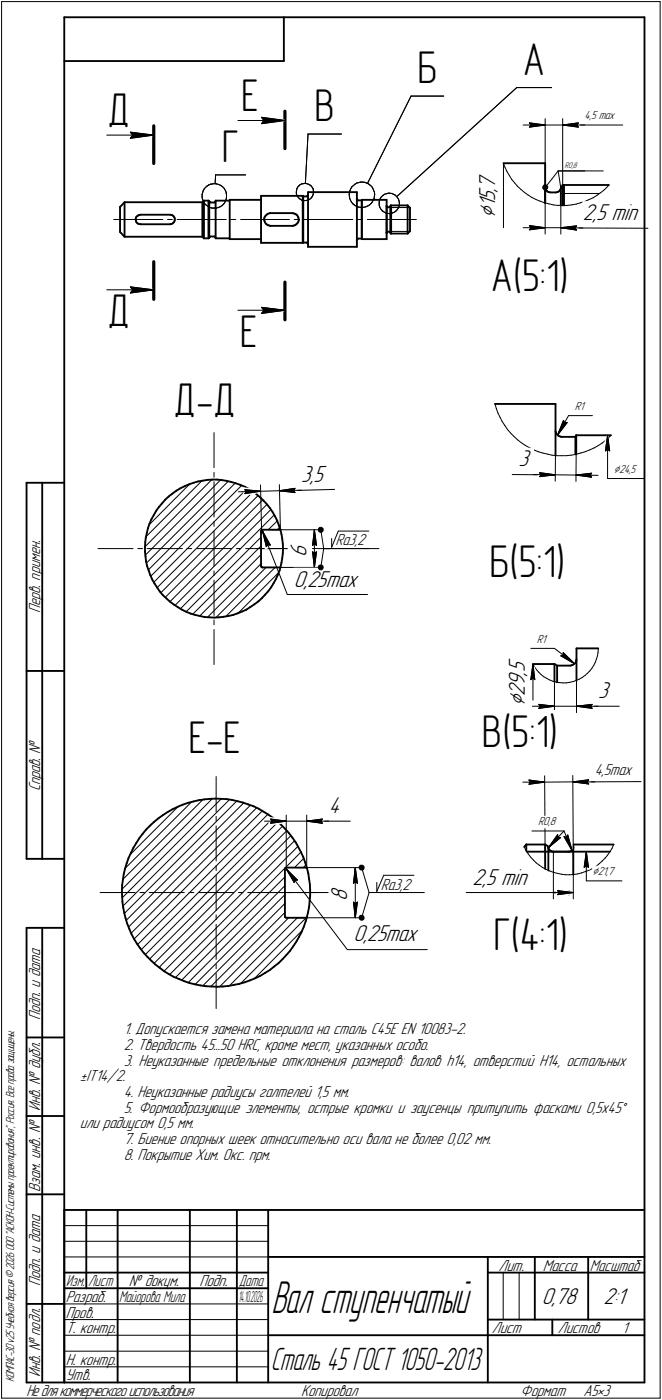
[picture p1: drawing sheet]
<svg xmlns="http://www.w3.org/2000/svg" width="211mm" height="447mm" viewBox="0 0 211 447" stroke-linecap="round" stroke-linejoin="round" font-family="sans-serif">
<g fill="#fff" stroke="#fff" stroke-width=".32">
<path d="M0 0h211.1v446.6h-211.1z"/>
<path d="M34.2 28.4h7.2v14.7h-7.2z"/>
<path d="M34.2 92.5h7.2v14.8h-7.2z"/>
<path d="M41.1 41.6l6.1 .8 1.8 .7-1.8 .8-6.1 .8z"/>
<path d="M41.1 90.9l6.1 .9 1.8 .7-1.8 .7-6.1 .9z"/>
<path d="M76.9 23.7h5.5v14.7h-5.5z"/>
<path d="M76.5 99h5.5v14.8h-5.5z"/>
<path d="M82.9 36.9l6.2 .8 1.7 .7-1.7 .8-6.2 .8z"/>
<path d="M82.9 97.5l6.2 .8 1.7 .7-1.7 .7-6.2 .9z"/>
<path d="M166.7 12.2h7.2v14.8h-7.2z"/>
<path d="M133.1 14.9h6.3v14.8h-6.3z"/>
<path d="M100.2 27h6.6v14.7h-6.6z"/>
<path d="M70.8 40h5.5v14.8h-5.5z"/>
<path d="M55.3 120.7h19.9v14.8h-19.9z"/>
<path d="M95.8 148l8.7-.2 .1 7.4-8.5 .2z"/>
<path d="M89.1 156.5l1.7-.7 3.8-.6 .1 2.4-3.8-.3z"/>
<path d="M77.6 155.6l3.7 .4 1.8 .7-1.8 .8-3.7 .6z"/>
<path d="M91.9 172.5h7.4v5h-7.4z"/>
<path d="M100.2 169l.8 1.8 .5 3.7h-2.4l.5-3.7z"/>
<path d="M99.1 175.5h2.4l-.5 3.7-.8 1.8-.6-1.8z"/>
<path d="M93.6 181.3h21.5v7.4h-21.5z"/>
<path d="M83.7 169.5l1.4 1.4 1.8 3.3-2.3 .9-.9-3.7z"/>
<path d="M105.2 169h13.7v6.1h-13.7z"/>
<path d="M60 228.5h16.7v14.7h-16.7z"/>
<path d="M104.8 253.6h4.8v7.3h-4.8z"/>
<path d="M85.8 260.8l3.7 .4 1.8 .8-1.8 .7-3.7 .5z"/>
<path d="M97.8 262l1.8-.8 3.7-.4v2.4l-3.7-.5z"/>
<path d="M104.9 282.3h7.5v5h-7.5z"/>
<path d="M113.3 276.8l.7 1.8 .6 3.7h-2.5l.5-3.7z"/>
<path d="M112.1 287.3h2.5l-.6 3.7-.7 1.8-.7-1.8z"/>
<path d="M119.6 278.7h13.7v6.2h-13.7z"/>
<path d="M112.7 294.6h21.6v7.3h-21.6z"/>
<path d="M91.3 277.2l1.7 .9 2.6 2.7-2 1.5-1.8-3.2z"/>
<path d="M156.5 81.2h24.9v14.8h-24.9z"/>
<path d="M186.4 35.2h10.2v3.7h-10.2z"/>
<path d="M179.4 39.9l1.8-.8 3.7-.5v2.5l-3.7-.5z"/>
<path d="M168.3 38.7l3.7 .4 1.8 .8-1.8 .7-3.7 .5z"/>
<path d="M180 51.4h4.5v2.7h-4.5z"/>
<path d="M185.8 64.3l18.8 .1v7.4l-18.8-.1z"/>
<path d="M168.3 71.4l3.7 .5 1.8 .7-1.8 .8-3.7 .4z"/>
<path d="M178.8 72.6l1.8-.6 3.7-.5v2.4l-3.7-.5z"/>
<path d="M152.1 55.2h7.4v14.3h-7.4z"/>
<path d="M156.1 172.4h24.1v14.8h-24.1z"/>
<path d="M183.3 127.8h3.6v3.8h-3.6z"/>
<path d="M179.4 133.4l2.1 1.2-2.2 3-1.5 1.2 .3-1.9z"/>
<path d="M165.4 143h4.7v7.5l-4.7-.1z"/>
<path d="M171.6 150.2l3.7 .5 1.7 .8-1.7 .7-3.8 .5z"/>
<path d="M183.6 151.6l1.8-.7 3.7-.5v2.4l-3.7-.5z"/>
<path d="M195.7 148h7.6v3.7h-7.6z"/>
<path d="M193.7 138.9l.8 1.7 .5 3.8h-2.5l.5-3.8z"/>
<path d="M153.6 226.7h24.4v14.7h-24.4z"/>
<path d="M171.2 202.1h3.6v3.7h-3.6z"/>
<path d="M179.6 207.4l2.6 2.7 1 1.7-1.8-.6-3.3-1.8z"/>
<path d="M190.8 216.9h4.7v7.5h-4.7z"/>
<path d="M171.3 224.1l3.7 .5 1.8 .7-1.8 .8-3.7 .5z"/>
<path d="M183.8 225.3l1.8-.7 3.7-.5v2.5l-3.7-.5z"/>
<path d="M161.5 209.9h7.4v15.3h-7.4z"/>
<path d="M169.9 211.8l.7 1.8 .5 3.7h-2.4l.5-3.7z"/>
<path d="M157.3 291.6h23.8v14.8h-23.8z"/>
<path d="M177.7 265.6l1.8 1.6-2.9 2.4-1.8 .8 .7-1.8z"/>
<path d="M171.6 260.4h6.2v3.7h-6.2z"/>
<path d="M179.2 266.6l2.2-.9 1 3.6v2l-1.4-1.4z"/>
<path d="M189.6 243.2h12.8v5.1l-12.7 .1z"/>
<path d="M168.1 248.3l3.8 .5 1.8 .7-1.8 .8-3.8 .5z"/>
<path d="M182.7 249.4l1.8-.7 3.7-.5v2.4l-3.7-.4z"/>
<path d="M189 276.4h7.3v3.7h-7.3z"/>
<path d="M186.9 271.7l.8 1.8 .4 3.7h-2.4l.5-3.7z"/>
<path d="M150.7 276.4h18.7v7.4h-18.7z"/>
<path d="M176.4 284.7l1.8-.6 3.7-.6v2.5l-3.7-.5z"/>
<path d="M177.3 283.5l3.7 .6 1.8 .6-1.8 .8-3.7 .5z"/>
</g>
<g fill="none" stroke="#000" stroke-width=".59">
<path d="M20.5 5.5v435.5zM20.5 5.5h185zM20.5 19.5h70zM90.5 5.5v14zM205.5 5.5v435.5zM160.5 52.1h13.3zM173.8 59v5.8zM173.8 52.1v12.7zM173.8 59.8l.1 .4zM179.4 59h14.7zM179.4 59l-.6 1zM179.4 59v6.5z"/>
<path d="M179.8 59v6.5zM38.3 66v8zM38.3 74l1.4 1.5zM39.7 64.5h24.8zM39.7 75.5h24.8zM39.7 64.5l-1.4 1.5zM39.7 64.5v11zM43.3 69.7v.3zM43.3 70v.4zM43.3 70.4l.1 .4zM43.4 69.3l.3-.3zM43.4 69.3l-.1 .4z"/>
<path d="M43.4 70.8l.3 .3zM43.7 69l.3-.3zM43.7 71.1l.3 .3zM44 68.7l.4-.1zM44 71.4l.4 .1zM44.4 68.6l.4-.1zM44.4 71.5h.4zM44.8 68.5h9.5zM44.8 71.5h9.5zM54.3 71.5h.3zM54.3 68.5l.3 .1zM54.6 71.5l.4-.2z"/>
<path d="M54.6 68.6l.3 .1zM54.9 68.7l.4 .2zM55 71.3l.3-.3zM55.3 71l.2-.2zM55.3 68.9l.2 .4zM55.5 69.3l.2 .3zM55.7 70.4l-.2 .4zM55.7 69.9v.5zM55.7 69.6v.3zM64.5 75.5l.5 .5zM64.5 64.5v11zM65 76h1.5z"/>
<path d="M65 64h1.5zM65 64l-.5 .5zM65 64v12zM66.5 64v12zM66.5 64l.2 .2zM66.5 76l.2-.1zM66.7 64.2v11.7zM66.7 64.2l.1 .1zM66.8 75.6l-.1 .3zM66.8 75.6l.2-.1zM66.8 64.3l.2 .2zM67 75.5l.1-.1z"/>
<path d="M67 64.5l.1 .1zM67.1 75.4h1.2zM67.1 64.6h1.2zM68.3 64.6l.3-.1zM68.3 75.4l.3 .1zM68.6 64.5h.1M68.6 75.5h.1M68.7 75.6v.3zM68.7 64h4.5zM68.7 76h4.5zM68.7 64v12zM68.7 64.2v.2z"/>
<path d="M73.2 63.8v12.5zM73.2 63.8h10zM73.2 76.3h10zM83.2 62.5h13.3zM83.2 62.5v15zM83.2 77.5h13.3zM84.2 69.6v.5zM84.2 70.1l.1 .4zM84.3 70.5l.2 .5zM84.4 69.2l-.2 .4zM84.5 71l.3 .4zM84.7 68.8l.3-.3z"/>
<path d="M84.7 68.8l-.3 .4zM84.8 71.4l.3 .2zM85 68.5l.3-.3zM85.1 71.6l.4 .3zM85.3 68.2l.5-.1zM85.5 71.9l.4 .1zM85.8 68.1l.5-.1zM85.9 72l.4 .1zM86.3 72.1h6.9zM86.3 68h6.9zM93.2 72.1l.5-.1zM93.2 68l.4 .1z"/>
<path d="M93.6 68.1l.4 .1zM93.7 72l.4-.2zM94 68.2l.4 .2zM94.1 71.8l.4-.3zM94.4 68.4l.3 .3zM94.5 71.5l.3-.3zM94.7 68.7l.3 .4zM95 69.1l.2 .4zM95.1 70.9l-.3 .3zM95.2 69.5v.4zM95.2 70.4l-.1 .5zM95.2 69.9v.5z"/>
<path d="M96.5 62.5l.2 .2zM96.5 77.5l.2-.1zM96.5 62.5v15zM96.7 77.4h1.1zM96.7 62.7h1.1zM96.7 62.7v14.7zM97.8 77.4l.2 .1zM97.8 62.7l.2-.1zM98 77.5l.1 .1zM98 62.6l.1-.2zM98.1 77.6l.1 .2zM98.2 61.3h15.6z"/>
<path d="M98.2 61.3v17.4zM98.2 78.7h15.6zM98.2 77.8h.1M98.2 62.2l-.1 .2zM98.2 62.2h.1M113.8 61.3v17.4zM113.8 76.4v.2zM113.8 76.4l.2-.2zM113.8 63.4v.3zM113.8 63.7l.2 .1zM114 76.2l.2-.1zM114 63.8l.2 .1z"/>
<path d="M114.2 63.9h1.1zM114.2 76.1h1.1zM115.3 76.1l.1 .2zM115.3 63.9v12.2zM115.4 63.8h7.9zM115.4 76.3h7.9zM115.4 63.8v12.5zM115.4 63.8l-.1 .1zM123.3 65.5v9zM123.3 63.8v12.5zM123.3 74.2v.1zM123.3 74.2l.1-.2z"/>
<path d="M123.3 65.7v.2zM123.3 65.9l.1 .1zM123.4 74l.2-.1zM123.4 66l.2 .1zM123.6 66.1h.5zM123.6 73.9h.5zM124.1 73.9l.2 .1zM124.1 66.1l.2-.1zM124.3 74l.2 .2zM124.3 66l.2-.1zM124.5 74.3l.1 .2zM124.5 74.2h.1"/>
<path d="M124.5 65.8v8.5zM124.5 65.9h.1M124.6 74.5h5.4zM124.6 65.5h5.4zM124.6 65.5l-.1 .3zM124.6 65.5v9zM124.7 65.5v9zM130 65.5l.7 .8zM130 74.5l.7-.8zM130 65.5v9zM130.7 66.3v7.4zM173.9 60.2l.2 .3z"/>
<path d="M174.1 60.5l.2 .4zM174.3 60.9l.3 .2zM174.6 61.1l.4 .2zM175 61.3l.4 .1zM175.4 61.4h1.9zM177.3 61.4l.4-.1zM177.7 61.3l.4-.2zM178.1 61.1l.3-.2zM178.6 60.5l-.2 .4zM178.8 60v5.5zM178.8 60.2l-.2 .3zM178.8 60v.2z"/>
<path d="M157.8 128.9h19.3zM177.1 128.9v16.4zM177.1 137.5l.1 .4zM177.2 137.9l.3 .4zM177.5 138.3l.2 .4zM177.7 138.7l.4 .3zM178.1 139l.4 .2zM178.5 139.2l.4 .2zM178.9 139.4h.3zM179.2 139.4h4.3zM183.5 139.4v5.5zM183.7 138.9h11.1z"/>
<path d="M183.7 138.9v6zM183.7 138.9l-.2 .5zM8.5 154v120zM8.5 154h12zM13.5 154v120zM52.7 159.4l1.1-1zM52.7 159.4l-1.1 1.2zM53.8 158.4l1.1-.9zM54.9 157.5l1.3-1zM56.2 156.5l1.3-.7zM57.5 155.8l1.3-.7zM58.8 155.1l1.5-.6z"/>
<path d="M60.3 154.5l1.4-.5zM61.7 154l1.5-.4zM63.2 153.6l1.5-.3zM64.7 153.3l1.5-.2zM66.2 153.1l1.5-.1zM67.7 153h1.6zM69.3 153l1.5 .2zM70.8 153.2l1.5 .2zM72.3 153.4l1.4 .4zM73.7 153.8l1.5 .4zM75.2 154.2l1.4 .5zM76.6 154.7l1.5 .6z"/>
<path d="M78.1 155.3l1.3 .7zM79.4 156l1.3 .9zM80.7 156.9l1.2 .8zM81.9 157.7l1.2 1zM83.1 158.7l1.1 1.2zM84.2 159.9l1 1.1zM46.2 174.5v1.5zM46.2 176l.2 1.5zM46.3 173l-.1 1.5zM46.4 177.5l.2 1.6zM46.5 171.5l-.2 1.5zM46.6 179.1l.3 1.5z"/>
<path d="M46.8 170l-.3 1.5zM47.2 168.6l-.4 1.4zM47.7 167l-.5 1.6zM48.3 165.7l-.6 1.3zM49 164.3l-.7 1.4zM49.8 163l-.8 1.3zM50.6 161.8l-.8 1.2zM51.6 160.6l-1 1.2zM83.2 169.5v11zM83.3 169.2l-.1 .3zM83.4 169.1l-.1 .1zM83.4 169.1l.3-.1z"/>
<path d="M83.7 169h.1M83.7 169h5.7zM85.2 161l.9 1.1zM86.1 162.1l.9 1.3zM87 163.4l.7 1.4zM87.7 164.8l.7 1.3zM88.4 166.1l.5 1.5zM88.9 167.6l.5 1.4zM89.4 169l.3 1.4zM89.7 179.5l-.3 1.5zM89.7 170.4l.3 1.6zM90 178.1l-.3 1.4z"/>
<path d="M90 172l.2 1.5zM90.2 176.5l-.2 1.6zM90.2 173.5l.1 1.5zM90.3 175l-.1 1.5zM46.9 180.6l.5 1.4zM47.4 182l.5 1.5zM47.9 183.5l.6 1.3zM48.5 184.8l.8 1.4zM49.3 186.2l.8 1.3zM50.1 187.5l.9 1.2zM51 188.7l1 1.2zM52 189.9l1.1 1z"/>
<path d="M53.1 190.9l1.1 1zM54.2 191.9l1.3 1zM55.5 192.9l1.2 .8zM56.7 193.7l1.3 .8zM58 194.5l1.4 .7zM59.4 195.2l1.4 .5zM60.8 195.7l1.4 .5zM62.2 196.2l1.6 .3zM63.8 196.5l1.5 .3zM65.3 196.8l1.5 .1zM66.8 196.9l1.5 .1zM68.3 197l1.5-.1z"/>
<path d="M69.8 196.9l1.5-.1zM71.3 196.8l1.5-.3zM72.8 196.5l1.5-.3zM74.3 196.2l1.5-.5zM75.8 195.7l1.4-.6zM77.2 195.1l1.4-.6zM78.6 194.5l1.2-.9zM79.8 193.6l1.3-.8zM81.1 192.8l1.3-.9zM82.4 191.9l1.1-1.1zM83.2 180.5l.1 .3zM83.3 180.8l.1 .1z"/>
<path d="M83.4 180.9l.3 .1zM83.7 181h.1M83.7 181h5.7zM84.5 189.7l-1 1.1zM85.5 188.6l-1 1.1zM86.4 187.4l-.9 1.2zM87.2 186.1l-.8 1.3zM88 184.7l-.8 1.4zM88.6 183.4l-.6 1.3zM89.2 181.9l-.6 1.5zM89.4 181l-.2 .9zM8.5 214h12z"/>
<path d="M169.9 211.8h6.9zM176.8 211.8l.8 .5zM176.8 211.8v5.6zM177.6 212.3h4.2zM177.6 212.3v5.4zM181.8 212.3h.4zM182.2 212.3l.4-.2zM182.6 212.1l.4-.3zM183 211.8l.4-.3zM183.6 211.2l-.2 .3zM183.7 210.7l-.1 .5zM183.8 206.8h7z"/>
<path d="M183.8 206.8v10.3zM183.8 210.3l-.1 .4zM53.4 259.1l1.6-1zM55 258.1l1.6-.7zM56.6 257.4l1.7-.7zM58.3 256.7l1.6-.6zM59.9 256.1l1.7-.4zM61.6 255.7l1.8-.4zM63.4 255.3l1.8-.3zM65.2 255l1.8-.2zM67 254.8h1.7zM68.7 254.8h1.8z"/>
<path d="M70.5 254.8l1.8 .1zM72.3 254.9l1.7 .3zM74 255.2l1.8 .4zM75.8 255.6l1.7 .4zM77.5 256l1.7 .6zM79.2 256.6l1.7 .6zM80.9 257.2l1.6 .8zM82.5 258l1.5 .9zM84 258.9l1.5 .9zM85.5 259.8l1.5 1.1zM8.5 274h12zM39.5 278.8l-.3 1.8z"/>
<path d="M39.9 277.1l-.4 1.7zM40.4 275.4l-.5 1.7zM41 273.7l-.6 1.7zM41.7 272.1l-.7 1.6zM42.5 270.5l-.8 1.6zM43.4 269l-.9 1.5zM44.4 267.5l-1 1.5zM45.5 266l-1.1 1.5zM46.6 264.7l-1.1 1.3zM47.8 263.4l1.3-1.2zM47.8 263.4l-1.2 1.3zM49.1 262.2l1.4-1.2z"/>
<path d="M50.5 261l1.5-1zM52 260l1.4-.9zM87 260.9l1.4 1.1zM88.4 262l1.3 1.1zM89.7 263.1l1.2 1.3zM90.8 277.2v15.2zM90.9 264.4l1.2 1.4zM90.9 276.9l-.1 .3zM90.9 276.9h.2zM91.1 276.9l.2-.1zM91.3 276.8h6.5zM92.1 265.8l1.1 1.4z"/>
<path d="M93.2 267.2l1 1.4zM94.2 268.6l.9 1.6zM95.1 270.2l.8 1.6zM95.9 271.8l.8 1.6zM96.7 273.4l.6 1.7zM97.3 275.1l.5 1.7zM97.8 276.8l.1 .1zM97.9 276.9l.4 1.7zM98.3 278.6l.3 1.8zM167.8 269.4h6zM167.8 269.4l-.7 .8zM167.8 269.4v2z"/>
<path d="M168 271.7h13.2zM173.8 269.4v7.8zM173.8 269.4l1 .6zM174.8 270v7.7zM174.8 270.1v.4zM174.8 270.5l.2 .4zM175 270.9l.3 .3zM175.3 271.2l.3 .2zM175.6 271.4l.3 .2zM175.9 271.6l.5 .1zM176.4 271.7h.1M176.4 271.7h4.8z"/>
<path d="M181.2 271.7h13.3zM181.2 271.7h.4zM181.6 271.7l.4-.2zM182 271.5l.4-.2zM182.6 270.9l-.2 .4zM182.8 269.4h12.9zM182.8 269.4v9.6zM182.8 270.6l-.2 .3zM182.8 270.2v.4zM182.8 270.2h.1M8.5 296v145zM8.5 296h12z"/>
<path d="M13.5 296v145zM38.9 284.1v1.8zM38.9 282.4v1.7zM38.9 285.9l.1 1.8zM39 287.7l.3 1.8zM39.2 280.6l-.3 1.8zM39.3 289.5l.3 1.8zM39.6 291.3l.4 1.6zM40 292.9l.6 1.7zM40.6 294.6l.6 1.7zM41.2 296.3l.7 1.6zM41.9 297.9l.9 1.7z"/>
<path d="M42.8 299.6l.9 1.5zM90.8 292.4l.1 .2zM90.9 292.6l.2 .1zM91.1 292.7l.2 .1zM91.3 292.8h6.5zM95.3 298.9l-.8 1.5zM96.2 297.3l-.9 1.6zM96.9 295.7l-.7 1.6zM97.5 294l-.6 1.7zM97.8 292.8l-.3 1.2zM98.2 291.1l-.4 1.7zM98.6 289.3l-.4 1.8z"/>
<path d="M98.6 280.4l.2 1.8zM98.7 287.5l-.1 1.8zM98.8 282.2l.1 1.8zM98.9 285.7l-.2 1.8zM98.9 284v1.7zM43.7 301.1l1 1.4zM44.7 302.5l1.1 1.5zM45.8 304l1.2 1.2zM47 305.2l1.3 1.3zM48.3 306.5l1.2 1.2zM49.5 307.7l1.5 1.1zM51 308.8l1.4 1.1z"/>
<path d="M52.4 309.9l1.5 .9zM53.9 310.8l1.6 .9zM55.5 311.7l1.6 .6zM57.1 312.3l1.7 .7zM58.8 313l1.7 .6zM60.5 313.6l1.7 .4zM62.2 314l1.7 .4zM63.9 314.4l1.8 .2zM65.7 314.6l1.8 .1zM67.5 314.7l1.8 .1zM69.3 314.8l1.7-.1zM71 314.7l1.8-.2z"/>
<path d="M72.8 314.5l1.8-.3zM74.6 314.2l1.7-.3zM76.3 313.9l1.8-.5zM78.1 313.4l1.6-.6zM79.7 312.8l1.7-.7zM81.4 312.1l1.6-.8zM83 311.3l1.5-.9zM84.5 310.4l1.5-.9zM86 309.5l1.4-1.1zM87.4 308.4l1.4-1.1zM88.8 307.3l1.3-1.3zM91.3 304.7l-1.2 1.3z"/>
<path d="M92.5 303.4l-1.2 1.3zM93.5 301.9l-1 1.5zM94.5 300.4l-1 1.5zM8.5 331h12zM8.5 356h12zM8.5 381h12zM20.5 386h185zM20.5 386v55zM27.5 386v25zM37.5 386v55zM60.5 386v55zM75.5 386v55z"/>
<path d="M85.5 386v55zM8.5 416h12zM20.5 406h65zM20.5 411h65zM85.5 401h120zM155.5 401v40zM155.5 406h15zM170.5 401v20zM170.5 406h35zM187.5 401v20zM85.5 426h70zM155.5 426h50z"/>
<path d="M155.5 421h50zM176.1 421v5zM8.5 441h12zM20.5 441h185z"/>
</g>
<g fill="none" stroke="#000" stroke-width=".32">
<path d="M.5 .5v445.5zM.5 .5h210zM210.5 .5v445.5zM75.9 38.4h14.9zM83.4 39.5l7.4-1.1zM83.4 37.4l.8 1zM83.4 37.4l7.4 1zM84.2 38.4l-.8 1.1zM131.1 30.6l-13.9 27.9zM131.1 30.6h10.4zM164.8 27.9h11.1zM166.8 39.9h7z"/>
<path d="M168.8 39.2l5 .7zM168.8 39.2l.5 .7zM169.3 39.9l-.5 .7zM173.8 37.8v26zM173.8 39.9h5.6zM179.4 37.8v26zM179.4 39.9h5zM179.4 39.9l5 .7zM179.4 39.9l5-.7zM179.4 39.9h7zM183.9 39.9l.5 .7zM184.4 39.9h14.1z"/>
<path d="M184.4 39.2l-.5 .7zM34 43.1h15zM41.6 44.1l7.4-1zM41.6 42.2l.7 .9zM41.6 42.2l7.4 .9zM42.3 43.1l-.7 1zM65.5 59.8l.5-.4zM65.5 59.8l-.4 .5zM66 59.4l.5-.4zM66.5 59l.6-.2zM67.1 58.8l.6-.1zM67.7 58.7l.7-.1z"/>
<path d="M68.4 58.6l.7 .1zM68.7 55.8l-.1 2.8zM68.7 55.8h9.6zM69.1 58.7l.6 .1zM69.7 58.8l.6 .3zM70.3 59.1l.5 .3zM70.8 59.4l.5 .5zM71.3 59.9l.3 .5zM94.9 59.7l-.2 .5zM95.3 59.3l-.4 .4zM95.7 58.9l.5-.2zM95.7 58.9l-.4 .4z"/>
<path d="M96.2 58.7l.5-.1zM96.7 58.6l.6-.1zM97.3 58.5l.5 .1zM97.8 58.6l.5 .2zM98.2 42.8l-.8 15.7zM98.2 42.8h10.7zM98.3 58.8l.5 .2zM98.8 59l.4 .4zM99.2 59.4l.4 .4zM99.6 59.8l.2 .4zM112.2 59.6l.5-.4zM112.2 59.6l-.4 .6z"/>
<path d="M112.7 59.2l.5-.4zM113.2 58.8l.5-.4zM113.7 58.4l.7-.1zM114.4 58.3l.6-.2zM115 58.1h.7zM115.7 58.1l.6 .1zM116.3 58.2l.6 .2zM116.9 58.4l.6 .3zM117.5 58.7l.5 .4zM118 59.1l.5 .4zM118.5 59.5l.4 .6zM160.5 52.1l.5 1.3z"/>
<path d="M160.5 52.1v20.5zM161 53.4l.6 1.3zM161.6 54.7l.8 1.3zM162.4 56l.8 1.2zM163.2 57.2l.9 1.1zM164.1 58.3l.9 1.1zM165 59.4l1.1 1.1zM168.8 40.6l5-.7zM175.9 57.1l-2.1 2.7zM178 54.5l-2.1 2.6zM178 54.5h8.4zM178 54.5l.8 5.5z"/>
<path d="M178 54.5h14.4zM194.1 59l-.4 .5zM36.2 70h15.7zM53.4 70h1.5zM56.5 70h15.6zM64.4 62.1v.6zM64.4 62.7l.1 .7zM64.5 63.4l.3 .6zM64.6 61.5l-.2 .6zM64.8 60.9l-.2 .6zM64.8 64l.2 .6zM65 64.6l.4 .5z"/>
<path d="M65.1 60.3l-.3 .6zM65.4 65.1l.5 .4zM65.9 65.5l.5 .4zM66.4 65.9l.6 .3zM67 66.2l.6 .2zM67.6 66.4h.6zM68.2 66.4h.1M68.3 66.4h.7zM69 66.4l.6-.2zM69.6 66.2l.6-.2zM70.2 66l.6-.4zM70.8 65.6l.4-.4z"/>
<path d="M71.6 64.7l-.4 .5zM71.6 60.4l.4 .6zM71.9 64.1l-.3 .6zM72 61l.1 .6zM72.1 63.5l-.2 .6zM72.1 61.6l.1 .6zM72.2 62.8l-.1 .7zM72.2 62.2v.6zM73.6 70h1.6zM76.7 70h15.6zM93.8 70h1.6zM94.5 61.2v.6z"/>
<path d="M94.5 61.8l.2 .5zM94.6 60.7l-.1 .5zM94.7 60.2l-.1 .5zM94.7 62.3l.2 .4zM94.9 62.7l.3 .5zM95.2 63.2l.5 .3zM95.7 63.5l.5 .3zM96.2 63.8l.5 .1zM96.7 63.9l.5 .1zM96.9 70h15.6zM97.2 64l.6-.1zM97.8 63.9l.5-.1z"/>
<path d="M98.3 63.8l.4-.2zM98.7 63.6l.4-.4zM99.5 62.8l-.4 .4zM99.7 62.3l-.2 .5zM99.8 60.2l.1 .5zM99.9 61.8l-.2 .5zM99.9 60.7l.1 .6zM100 61.3l-.1 .5zM111.3 62.1l.1 .6zM111.4 61.4l-.1 .7zM111.4 62.7l.1 .6zM111.5 63.3l.3 .6z"/>
<path d="M111.6 60.8l-.2 .6zM111.8 63.9l.3 .6zM111.8 60.2l-.2 .6zM112.1 64.5l.4 .5zM112.5 65l.5 .4zM113 65.4l.6 .4zM113.6 65.8l.6 .2zM114 70h1.6zM114.2 66l.7 .1zM114.9 66.1l.5 .1zM115.4 66.2l.7-.1zM116.1 66.1l.6-.1z"/>
<path d="M116.7 66l.6-.3zM117.1 70h15.7zM117.3 65.7l.6-.3zM117.9 65.4l.4-.5zM118.7 64.4l-.4 .5zM118.9 60.1l.2 .6zM119 63.8l-.3 .6zM119.1 60.7l.3 .6zM119.3 63.2l-.3 .6zM119.4 62.6l-.1 .6zM119.4 61.3l.1 .7zM119.5 62l-.1 .6z"/>
<path d="M120.9 64.3v.6zM120.9 64.9v.5zM120.9 65.4l.2 .6zM121.1 63.7l-.2 .6zM121.1 66l.2 .5zM121.3 63.2l-.2 .5zM121.3 66.5l.4 .5zM121.7 62.7l.5-.4zM121.7 62.7l-.4 .5zM121.7 67l.4 .4zM122.1 67.4l.5 .3zM122.2 62.3l.4-.3z"/>
<path d="M122.6 62l.6-.2zM122.6 67.7l.5 .3zM123.1 68l.6 .1zM123.2 61.8l.6-.2zM123.7 68.1l.4 .1zM123.8 61.6h.5zM124.1 68.2l.6-.1zM124.3 61.6l.6 .1zM124.7 66.2h5.3zM124.7 73.8h5.3zM124.7 68.1l.5-.2zM124.9 61.7l.6 .3z"/>
<path d="M125.2 67.9l.6-.3zM125.5 62l.5 .2zM125.8 67.6l.4-.3zM126 62.2l.4 .5zM126.4 62.7l.3 .4zM126.5 62.7l38.3-34.8zM126.7 66.9l-.5 .4zM126.7 63.1l.4 .5zM127 66.4l-.3 .5zM127.1 63.6l.2 .6zM127.2 65.9l-.2 .5zM127.3 64.2v.5z"/>
<path d="M127.3 65.3l-.1 .6zM127.3 64.7v.6zM130 73.8h.6zM130 66.2h.6zM166.1 60.5l1.1 .9zM166.8 72.6h7zM167.2 61.4l1.2 .8zM168.4 62.2l1.2 .8zM168.8 72l5 .6zM168.8 72l.5 .6zM168.8 73.3l5-.7zM169.3 72.6l-.5 .7z"/>
<path d="M169.6 63l1.3 .7zM170.9 63.7l1.3 .5zM172.2 64.2l1.5 .5zM173.7 64.7l1.3 .3zM173.8 64.8v9.9zM173.8 72.6h5zM175 65l1.4 .4zM176.4 65.4l1.5 .1zM177.9 65.5h1.4zM178.8 61.7h12.4zM178.8 72.6l5 .1zM178.8 64.8v9.9z"/>
<path d="M178.8 72.6l5 .8zM178.8 72.6l5-.5zM178.8 72.6l7 .1zM179.3 65.5h1.5zM180.8 65.5l1.5-.1zM182.3 65.4l1.4-.3zM183.3 72.7l.5 .7zM183.7 65.1l1.4-.4zM183.8 72.7l22.8 .1zM183.8 72.1l-.5 .6zM185.1 64.7l1.4-.4zM186.5 64.3l1.3-.6z"/>
<path d="M187.8 63.7l1.3-.6zM189.1 63.1l1.2-.8zM190.3 62.3l1.2-.8zM191.5 61.5l1.2-1zM192.7 60.5l1-1zM34 92.5h15zM41.6 93.5l7.4-1zM41.6 91.5l.7 1zM41.6 91.5l7.4 1zM42.3 92.5l-.7 1zM75.9 99h14.9zM83.4 100l7.4-1z"/>
<path d="M83.4 98l.8 1zM83.4 98l7.4 1zM84.2 99l-.8 1zM68.2 138v11.2zM157.8 128.9l.4 1.4zM158.2 130.3l.5 1.4zM158.7 131.7l.7 1.4zM159.4 133.1l.7 1.4zM160.1 134.5l.9 1.2zM161 135.7l.8 1.3zM161.8 137l1 1.2zM162.8 138.2l1.1 1.1z"/>
<path d="M163.9 139.3l1.1 1zM179.7 134.1l-1.9 4.7zM179.7 134.1l.3 .8zM180 134.9l.8-.1zM180.8 134.8l-3 4zM181.3 132.6l-3.5 6.2zM181.3 132.6h7.6zM193.7 138.9l.7 4.9zM193.7 138.9l-.7 4.9zM193.7 138.9v13.8zM194.8 138.9l-.5 .5zM60.5 154.3l-12.9 13.1z"/>
<path d="M67.6 153l-21.4 21.4zM68.2 150.7v1.5zM68.2 153.7v11.2zM75 154.1l-27.7 27.7zM76 156.9l7.1-.2zM77 154.9l-28.9 28.9zM78.1 156.2l5 .5zM78.1 156.2l.5 .6zM78.1 157.5l5-.8zM78.6 156.8l-.5 .7zM78.9 155.8l-29.9 30zM80.7 156.9l-30.6 30.6z"/>
<path d="M83.1 154.7l.3 14.5zM83.1 156.7l6-.2zM89.1 154.6l.3 14.4zM89.1 156.5h5zM89.1 156.5l5 .6zM89.1 156.5l5-.7zM89.1 156.5l7-.1zM93.6 156.5l.5 .6zM94.1 156.5l12.6-.4zM94.1 155.8l-.5 .7zM163.3 151.4l8.7 .1zM165 140.3l1.2 .9z"/>
<path d="M166.2 141.2l1.3 .9zM167.5 142.1l1.3 .7zM168.8 142.8l1.4 .7zM170.1 151.4l6.9 .1zM170.2 143.5l1.4 .6zM171.6 144.1l1.5 .4zM172 151.5h5zM172 150.8l5 .7zM172 150.8l.6 .7zM172 152.1l5-.6zM172.6 151.5l-.6 .6zM173.1 144.5l1.5 .4z"/>
<path d="M174.6 144.9l1.4 .3zM176 145.2l1.5 .2zM177 151.5l6.6 .1zM177.1 142.4l-.1 11.1zM177.5 145.4h1.6zM179.1 145.4h1.5zM180.6 145.4l1.5-.2zM182.1 145.2l1.5-.3zM183.6 144.9l1.6-.4zM183.6 151.6l5 .6zM183.6 151.6l5-.6zM183.6 151.6h7.1z"/>
<path d="M183.7 142.4l-.1 11.2zM185.2 144.5l1.4-.4zM186.6 144.1l1.4-.6zM188 143.5l1.4-.6zM188.1 151.6l.5 .6zM188.6 151l-.5 .6zM189.4 142.9l1.4-.7zM190.8 142.2l1.2-.9zM192 141.3l1.2-.9zM193 143.8l.7-.5zM193.2 140.4l1.1-1zM193.7 143.3l.7 .5z"/>
<path d="M193.7 152.7h11.6zM31.2 175h11.2zM43.9 175h1.6zM46.3 177.1l24.1-24zM46.6 171.2l17.8-17.9zM46.7 179.6l26.1-26.1zM46.9 175h11.3zM59.6 175h1.5zM62.7 175h5.5zM68.2 166.4v1.5zM68.2 169.4v5.6zM68.2 175v5.6z"/>
<path d="M68.2 175h5.6zM75.4 175h1.4zM78.3 175h11.2zM81.7 175h10.5zM83.2 177l-19.5 19.5zM83.7 169.5l2.5 4.4zM83.7 169.5l1.2 4.9zM83.7 169.5l7.9 20.2zM85.1 161l-30.9 30.9zM85.3 173.7l.9 .2zM85.3 173.7l-.4 .7zM85.5 169l2.9-2.8z"/>
<path d="M86.5 169h15.8zM88.4 169l.8-.8zM91 175h1.5zM94.1 175h11.1zM99.7 174l.5-.5zM99.7 176l.5 5zM99.7 176l.5 .5zM100.2 169l.7 5zM100.2 173.5l.7 .5zM100.2 169l-.5 5zM100.2 176.5l.7-.5zM100.2 169v12z"/>
<path d="M100.9 176l-.7 5zM102.3 169l.9 6zM103.2 175h17.6zM103.2 175l-.9 6zM103.2 175h14.3zM105.7 171.8v2.8zM107.9 169.4l-2.2 5.2zM107.9 169.4h9.7zM51.3 189.1l31-31zM52.7 190.6l31.1-31.2zM55.8 193.1l30.6-30.5zM57.5 194.2l30-29.9z"/>
<path d="M59.4 195.2l23.8-23.8zM61.5 195.9l21.7-21.7zM66.1 196.9l17.1-17.1zM68.2 197.8v1.5zM68.2 185.1v11.2zM68.2 182.1v1.5zM68.8 197l16-16zM72 196.7l15.7-15.7zM75.9 195.7l12.9-13zM86.5 181h15.8zM91.6 189.7h25.6zM68.2 200.8v11.2z"/>
<path d="M169.2 206.8h7.6zM169.2 216.8l.7-.5zM169.9 211.8l.5 1zM169.9 211.8l.6 5zM169.9 216.3l.6 .5zM169.9 211.8l-.7 5zM169.9 211.8v11.6zM170.4 212.8l.6 .8zM171 213.6l.8 .9zM171.8 214.5l.8 .7zM172.6 215.2l.8 .7zM173.4 215.9l.9 .5z"/>
<path d="M174.3 216.4l1 .5zM175.3 216.9l1 .4zM176.3 217.3l1 .3zM176.8 216.7v10.6zM176.8 206.8l6.4 5zM177.3 217.6l1.1 .2zM178.4 217.8h1.1zM178.8 209.2l4.4 2.6zM178.8 209.2l.8-.2zM179.5 217.8h1zM179.6 208.2v.8zM179.6 208.2l3.6 3.6z"/>
<path d="M180.5 217.8l1.1-.1zM181.6 217.7l1.1-.3zM182.7 217.4l1-.3zM183.7 217.1l1-.4zM183.8 216.7v10.6zM184.7 216.7l.9-.5zM185.6 216.2l.9-.7zM186.5 215.5l.8-.7zM187.3 214.8l.7-.8zM188.7 213.2l-.7 .8zM189.3 212.3l-.6 .9zM189.8 211.2l-.5 1.1z"/>
<path d="M190.2 210.3l-.4 .9zM190.5 209.2l-.3 1.1zM190.7 208.2l-.2 1zM190.8 207.1l-.1 1.1zM190.8 206.8v.3zM169.8 225.3h7zM171.8 224.7l5 .6zM171.8 224.7l.5 .6zM171.8 226l5-.7zM172.3 225.3l-.5 .7zM176.8 225.3h7zM183.8 225.3h5z"/>
<path d="M183.8 225.3l5 .7zM183.8 225.3l5-.6zM183.8 225.3h7zM188.3 225.3l.5 .7zM188.7 225.3h8.7zM188.8 224.7l-.5 .6zM67.7 254.8l-28.8 28.8zM68.9 247.7v11.3zM70.5 254.8l-31.6 31.6zM75.5 255.5l-35.9 35.9zM77.7 256.1l-37.5 37.5zM166.7 249.5h7z"/>
<path d="M168.7 248.8l5 .7zM168.7 248.8l.5 .7zM168.7 250.2l5-.7zM169.2 249.5l-.5 .7zM173.7 247.5l.1 26.3zM173.7 249.5l9-.1zM182.6 247.4l.2 26.3zM182.7 249.4h4.9zM182.7 249.4l5 .7zM182.7 249.4l5-.6zM182.7 249.4h7zM187.2 249.4l.5 .7z"/>
<path d="M187.6 249.4l16.8-.1zM187.7 248.8l-.5 .6zM40 276.9l21.1-21.1zM41.5 272.6l15.2-15.2zM68.9 260.4v1.6zM68.9 263.5v11.2zM68.9 276.2v1.5zM68.9 279.1v5.6zM84.3 262h7zM86.3 261.3l5 .7zM86.3 261.3l.5 .7zM86.3 262.6l5-.6z"/>
<path d="M86.8 262l-.5 .6zM91.3 260v16.8zM91.3 262h6.5zM91.3 277.2l3.5 3.6zM91.3 277.2l2.5 4.3zM91.3 277.2l19.4 25.7zM91.4 265l-42.3 42.3zM94.6 276.8h20.7zM96.7 276.8l.8-.9zM96.9 273.8l-3 3zM97.8 262h5zM97.8 260v16.8z"/>
<path d="M97.8 262l5 .6zM97.8 262l5-.7zM97.8 262h7zM102.3 262l.5 .6zM102.8 262h8.9zM102.8 261.3l-.5 .7zM113.3 276.8l.7 5zM113.3 276.8l-.6 5zM113.3 276.8v16zM115.3 276.8l2.4 7.9zM122.3 279.2l-2.2 5.2zM122.3 279.2h9.7z"/>
<path d="M167.1 270.2l.6 1.1zM167.7 271.3l.7 1.1zM168.4 272.4l.8 1zM169.2 273.4l.8 .9zM169.6 265.1h10.2zM170 274.3l.9 1zM170.9 275.3l1.1 .7zM172 276l1.1 .8zM173.1 276.8l1.1 .6zM174.2 277.4l1.1 .5zM174.8 270.4l3.9-3.2zM175.3 277.9l1.2 .4z"/>
<path d="M176.4 271.7v15.1zM176.5 278.3l1.3 .3zM177.8 278.6l1.3 .3zM177.8 266.3l-3 4.1zM177.8 266.3l.1 .8zM177.9 267.1l.8 .1zM179.1 278.9l1.2 .2zM179.8 265.1l-5 5.3zM179.8 266.9l2.6 4.4zM179.8 266.9l.8 .2zM179.8 265.1l2.6 6.2zM180.3 279.1h1.3z"/>
<path d="M181 266.4l-.4 .7zM181 266.4l1.4 4.9zM181.6 279.1l1.3-.1zM182.8 271.7v15.1zM182.9 279l1.2-.2zM184.1 278.8l1.3-.3zM185.4 278.5l1.2-.5zM186.3 276.7l.6-.5zM186.6 278l1.2-.4zM186.9 271.7l.7 5zM186.9 276.2l.7 .5zM186.9 271.7l-.6 5z"/>
<path d="M186.9 271.7v9.3zM187.8 277.6l1.2-.6zM189 277l1.1-.6zM190.1 276.4l1-.9zM191.1 275.5l.9-.8zM192 274.7l1-1zM193.7 272.8l-.7 .9zM194.5 271.7l-.8 1.1zM195.2 270.6l-.7 1.1zM195.7 269.4l-.5 1.2zM31.9 284.7h11.2zM39.2 289.1l34-34z"/>
<path d="M39.2 280.5l25.5-25.4zM41 295.7l38.8-38.8zM41.8 297.7l40-40zM42.8 299.6l40.9-40.9zM44.6 284.7h1.5zM47.6 284.7h11.2zM60.3 284.7h1.5zM63.3 284.7h5.6zM68.9 294.9v11.2zM68.9 291.8v1.6zM68.9 284.7v5.7zM68.9 284.7h5.6z"/>
<path d="M76 284.7h1.5zM79 284.7h11.2zM89.3 284.7h11.6zM90.8 288.2l-26.1 26.3zM90.8 282.5l-30.8 30.9zM91.7 284.7h1.5zM94 280.8h.8zM94 280.8l-.2 .7zM94.6 292.8h20.7zM94.7 284.7h11.2zM96.3 296.9l-15.2 15.3zM97.6 292.8l-20.9 21z"/>
<path d="M112.7 281.8l.6-.5zM112.7 287.8l.6 5zM112.7 287.8l.6 .5zM113.3 281.3l.7 .5zM113.3 288.3l.7-.5zM114 287.8l-.7 5zM117.7 284.7l-2.4 8.1zM117.7 284.7h17.6zM120.1 281.5v2.9zM148.7 284.7h22.7zM171.4 284.7h5zM176.4 284.7l5-.6z"/>
<path d="M176.4 284.7l5 .7zM176.4 284.7h6.4zM177.8 285.4l5-.7zM177.8 284.1l.5 .6zM177.8 284.1l5 .6zM178.3 284.7l-.5 .7zM180.9 284.7l.5 .7zM181.4 284.1l-.5 .6zM186.9 281h11.4zM43.9 301.3l41.5-41.5zM45 302.9l42.1-42zM46.3 304.5l42.3-42.3z"/>
<path d="M47.7 306l42.4-42.4zM50.7 308.6l42-42zM52.3 309.8l41.6-41.6zM54.1 310.9l40.9-40.9zM56 311.8l39.9-39.9zM57.9 312.7l32.9-33zM62.2 314l28.6-28.6zM67.2 314.7l23.6-23.6zM68.9 310.6v11.1zM68.9 307.6v1.4zM70 314.8l22-22zM73.2 314.5l21.6-21.7z"/>
<path d="M110.7 302.9h25.5zM20.5 396h65zM20.5 391h65zM20.5 401h65zM20.5 416h65zM160.4 406v15zM165.5 406v15zM20.5 421h65zM20.5 426h65zM20.5 431h65zM20.5 436h65zM.5 446h210z"/>
</g>
<path d="M90.8 35.5v11.9zM49 40.1v12.1zM49 83.5v12zM90.8 90v12z" fill="none" stroke="#000" stroke-width="1"/>
<g fill="#000" stroke="#000" stroke-width=".32">
<path d="M84.2 38.4h6.6l-7.4 1.1zM83.4 37.4l7.4 1h-6.6zM168.8 39.2l5 .7h-4.5zM169.3 39.9h4.5l-5 .7zM179.4 39.9h4.5l.5 .7zM179.4 39.9l5-.7-.5 .7zM42.3 43.1h6.7l-7.4 1zM41.6 42.2l7.4 .9h-6.7zM168.8 72l5 .6h-4.5zM169.3 72.6h4.5l-5 .7zM178.8 72.6l4.5 .1 .5 .7zM178.8 72.6l5-.5-.5 .6z"/>
<path d="M42.3 92.5h6.7l-7.4 1zM41.6 91.5l7.4 1h-6.7zM84.2 99h6.6l-7.4 1zM83.4 98l7.4 1h-6.6zM179.7 134.1l.3 .8-2.2 3.9zM180 134.9l.8-.1-3 4zM193.7 138.9l.7 4.9-.7-.5zM193.7 138.9v4.4l-.7 .5zM78.1 156.2l5 .5-4.5 .1zM78.6 156.8l4.5-.1-5 .8zM89.1 156.5h4.5l.5 .6zM89.1 156.5l5-.7-.5 .7z"/>
<path d="M172 150.8l5 .7h-4.4zM172.6 151.5h4.4l-5 .6zM183.6 151.6h4.5l.5 .6zM183.6 151.6l5-.6-.5 .6zM83.7 169.5l2.5 4.4-.9-.2zM83.7 169.5l1.6 4.2-.4 .7zM100.2 169l.7 5-.7-.5zM100.2 169v4.5l-.5 .5zM99.7 176l.5 .5v4.5zM100.2 176.5l.7-.5-.7 5zM169.9 211.8l.6 5-.6-.5zM169.9 211.8v4.5l-.7 .5z"/>
<path d="M178.8 209.2l.8-.2 3.6 2.8zM179.6 208.2l3.6 3.6-3.6-2.8zM171.8 224.7l5 .6h-4.5zM172.3 225.3h4.5l-5 .7zM183.8 225.3h4.5l.5 .7zM183.8 225.3l5-.6-.5 .6zM168.7 248.8l5 .7h-4.5zM169.2 249.5h4.5l-5 .7zM182.7 249.4h4.5l.5 .7zM182.7 249.4l5-.6-.5 .6zM86.3 261.3l5 .7h-4.5zM86.8 262h4.5l-5 .6z"/>
<path d="M91.3 277.2l3.5 3.6h-.8zM91.3 277.2l2.7 3.6-.2 .7zM97.8 262h4.5l.5 .6zM97.8 262l5-.7-.5 .7zM113.3 276.8l.7 5-.7-.5zM113.3 276.8v4.5l-.6 .5zM177.8 266.3l.1 .8-3.1 3.3zM177.9 267.1l.8 .1-3.9 3.2zM179.8 266.9l.8 .2 1.8 4.2zM181 266.4l1.4 4.9-1.8-4.2zM186.9 271.7l.7 5-.7-.5zM186.9 271.7v4.5l-.6 .5z"/>
<path d="M112.7 287.8l.6 .5v4.5zM113.3 288.3l.7-.5-.7 5zM176.4 284.7l5-.6-.5 .6zM176.4 284.7h4.5l.5 .7zM178.3 284.7h4.5l-5 .7zM177.8 284.1l5 .6h-4.5z"/>
<circle cx="173.9" cy="59.7" r=".8"/>
<circle cx="102.3" cy="169" r=".81"/>
<circle cx="102.3" cy="181" r=".78"/>
<circle cx="115.3" cy="276.8" r=".78"/>
<circle cx="115.3" cy="292.8" r=".79"/>
</g>
<text font-size="15.1" x="86.6" y="418.7">Вал ступенчатый</text>
<g font-size="14.6">
<text x="166.7" y="23.8">А</text>
<text x="133.1" y="26.5">Б</text>
<text x="76.8" y="35.3">Е</text>
<text x="34.2" y="40">Д</text>
<text x="100.2" y="38.6">В</text>
<text x="70.7" y="51.6">Г</text>
<text x="156.4" y="92.8">А(5:1)</text>
<text x="34.2" y="104.1">Д</text>
<text x="76.4" y="110.6">Е</text>
<text x="55.3" y="132.3">Д-Д</text>
<text x="156.1" y="184">Б(5:1)</text>
<text x="153.6" y="238.2">В(5:1)</text>
<text x="60.1" y="240.1">Е-Е</text>
<text x="157.3" y="303.2">Г(4:1)</text>
</g>
<text font-size="10.6" x="86.3" y="437.1">Сталь 45 ГОСТ 1050-2013</text>
<g font-size="7.8">
<text x="157.9" y="69.5" transform="rotate(-90 157.9 69.5)">⌀15,7</text>
<text x="185.8" y="70.1">2,5 min</text>
<text x="165.3" y="148.8" transform="rotate(1 165.3 148.8)">3</text>
<text x="96" y="153.8" transform="rotate(-1 96 153.8)">3,</text>
<text x="100" y="153.7" transform="rotate(-1 100 153.7)">5</text>
<text x="97.7" y="177.6" transform="rotate(-90 97.7 177.6)">6</text>
<text x="93.7" y="187.1">0,25max</text>
<text x="167.3" y="225.2" transform="rotate(-90 167.3 225.2)">⌀29,5</text>
<text x="190.7" y="222.7">3</text>
<text x="104.8" y="259.4">4</text>
<text x="110.7" y="287.3" transform="rotate(-90 110.7 287.3)">8</text>
<text x="150.7" y="282.2">2,5 min</text>
<text x="112.7" y="300.3">0,25max</text>
<text x="172.8" y="416.1">0,78</text>
<text x="192.4" y="416.1">2:1</text>
</g>
<g font-size="5.4">
<text x="107" y="174">Ra3,2</text>
<text x="12.8" y="195.5" transform="rotate(-90 12.8 195.5)">Перв. примен.</text>
<text x="189.6" y="247.3">4,5max</text>
<text x="12.8" y="252.4" transform="rotate(-90 12.8 252.4)">Справ. №</text>
<text x="121.4" y="283.8">Ra3,2</text>
<text x="12.8" y="325.3" transform="rotate(-90 12.8 325.3)">Подп. и дата</text>
<text x="39.5" y="329.9">1. Допускается замена материала на сталь C45E EN 10083-2.</text>
<text x="39.5" y="334.9">2. Твердость 45...50 HRC, кроме мест, указанных особо.</text>
<text x="39.5" y="339.9">3. Неуказанные предельные отклонения размеров: валов h14, отверстий H14, остальных</text>
<text x="25.5" y="344.9">±IT14/2.</text>
<text x="39.5" y="349.9">4. Неуказанные радиусы галтелей 1,5 мм.</text>
<text x="12.8" y="354.4" transform="rotate(-90 12.8 354.4)">Инв. № дубл.</text>
<text x="25.5" y="359.9">или радиусом 0,5 мм.</text>
<text x="39.5" y="354.9">5. Формообразующие элементы, острые кромки и заусенцы притупить фасками 0,5х45°</text>
<text x="39.5" y="364.9">7. Биение опорных шеек относительно оси вала не более 0,02 мм.</text>
<text x="39.5" y="369.9">8. Покрытие Хим. Окс. прм.</text>
<text x="12.8" y="380.2" transform="rotate(-90 12.8 380.2)">Взам. инв. №</text>
<text x="159" y="405.3">Лит.</text>
<text x="173.1" y="405.3">Масса</text>
<text x="188" y="405.3">Масштаб</text>
<text x="12.8" y="410.3" transform="rotate(-90 12.8 410.3)">Подп. и дата</text>
<text x="41.1" y="410.3">№ докум.</text>
<text x="63.6" y="410.3">Подп.</text>
<text x="21" y="415.3">Разраб.</text>
<text x="21" y="420.3">Пров.</text>
<text x="21" y="425.3">Т. контр.</text>
<text x="156.8" y="425.3">Лист</text>
<text x="177.9" y="425.3">Листов</text>
<text x="198.4" y="425.3">1</text>
<text x="21" y="435.3">Н. контр.</text>
<text x="12.8" y="439.4" transform="rotate(-90 12.8 439.4)">Инв. № подл.</text>
<text x="21" y="440.3">Утв.</text>
<text x="8.5" y="445.2">Недлякоммерческогоиспользования</text>
<text x="96" y="445.3">Копировал</text>
<text x="166" y="445.3">Формат</text>
<text x="186" y="445.3">A5×3</text>
</g>
<g font-size="5.3">
<text x="21.1" y="410.3">Изм.</text>
<text x="28.1" y="410.3">Лист</text>
<text x="76.1" y="410.3">Дата</text>
<text x="38" y="415.3">Майорова Мила</text>
</g>
<g font-size="5.1">
<text x="76" y="415.3">1</text>
<text x="76.7" y="415.3">4.10.2026</text>
</g>
<g font-size="4">
<text x="186.4" y="38.1">4,5 max</text>
<text x="183.3" y="130.8">R1</text>
<text x="195.7" y="150.9">⌀24,5</text>
<text x="171.2" y="205">R1</text>
<text x="171.6" y="263.3">R0,8</text>
<text x="188.9" y="279.3">⌀21,7</text>
</g>
<text font-size="3.9" x="4.5" y="441" transform="rotate(-90 4.5 441)">КОМПАС-3Dv25Учебнаяверсия©2026ООО&quot;АСКОН-Системыпроектирования&quot;, Россия. Всеправазащищены.</text>
<text font-size="2.8" x="180" y="53.5">R0,8</text>
</svg>
